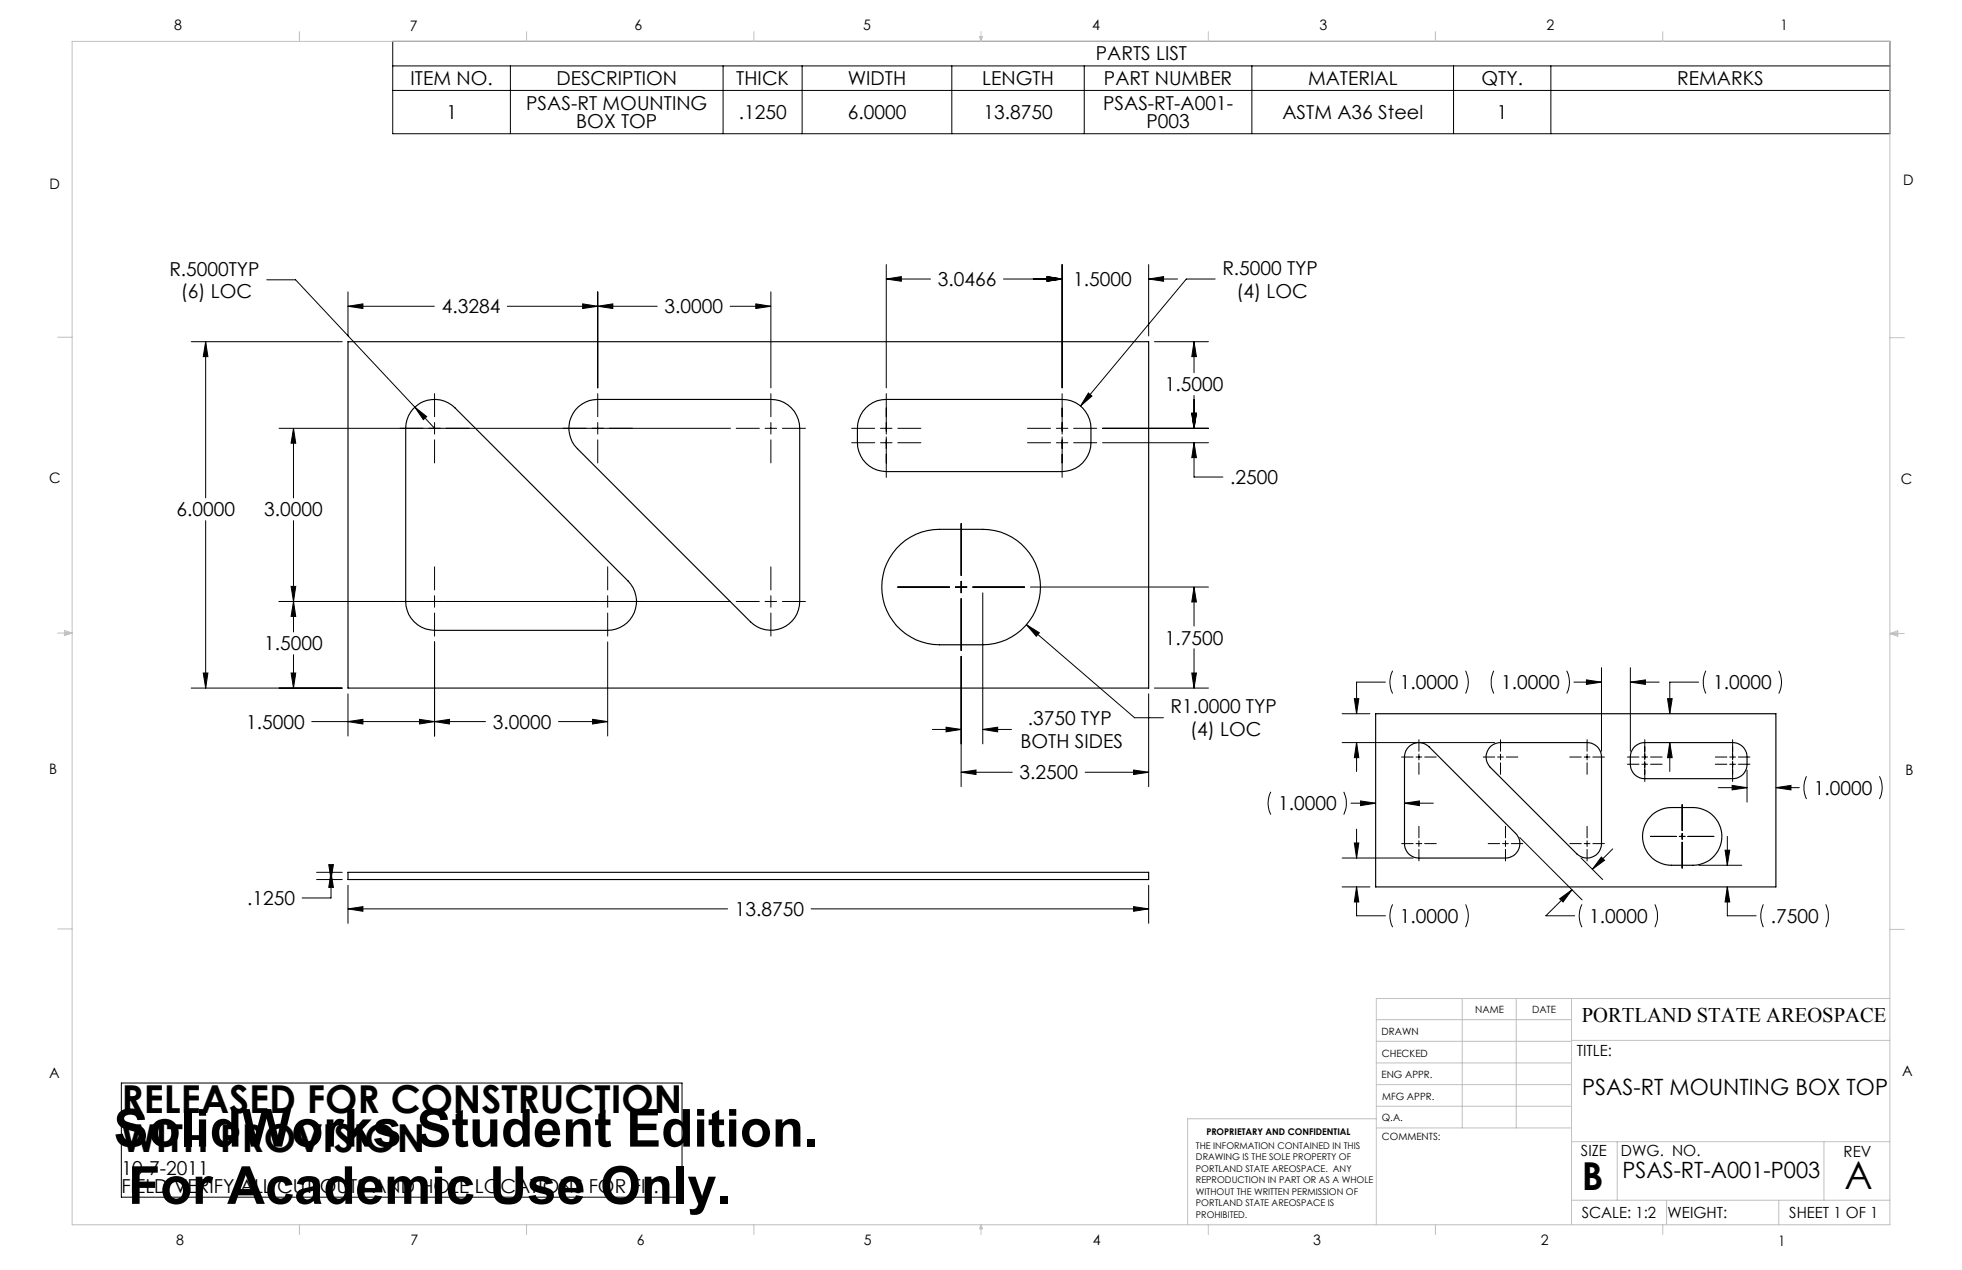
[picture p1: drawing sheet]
<svg xmlns="http://www.w3.org/2000/svg" width="432mm" height="279mm" viewBox="0 0 432 279" stroke-linecap="round" stroke-linejoin="round" font-family="sans-serif">
<g fill="none" stroke="#000" stroke-width=".22">
<path d="M86.4 9.1h329.5v20.3h-329.5zM86.4 14.5h329.5M86.4 19.9h329.5M112.3 14.5v14.9M159.1 14.5v14.9M176.5 14.5v14.9M209.5 14.5v14.9M238.6 14.5v14.9M275.5 14.5v14.9M319.9 14.5v14.9M341.3 14.5v14.9M195.1 58.2v27.1"/>
<path d="M233.8 58.2v27.1M252.8 58.2v15.7M42.1 75.2h33.2M45.3 75.2l.5 3.3h-1.1zM45.3 75.2v34.3M58.7 61.6h6.4l26.2 28M76.6 67.4l3.3-.5v1zM76.6 64.2v9.7M76.6 67.4h19M111.7 67.4h32.9M128.2 66.9l3.4 .5-3.4 .5zM131.6 67.4l3.3-.5v1z"/>
<path d="M131.6 64.2v21.1M160.7 67.4h9M166.3 66.9l3.4 .5-3.4 .5zM169.7 64.2v21.1M195.1 61.4l3.3-.5v1zM195.1 61.4h9.7M220.8 61.4h13M230.4 60.9l3.4 .5-3.4 .5zM252.8 61.4l3.3-.5v1zM252.8 61.4h6.4M254.1 75.2h11.9M262.8 75.2l.5 3.3h-1z"/>
<path d="M262.8 75.2v6.8M267.4 61.4h-6.3l-23.3 27.9M61.4 94.2h99.4M64.6 94.2l.5 3.3h-1zM64.6 94.2v15.3M91.3 89.6l2.6 2.1-.7 .6zM91.3 89.6l4.3 4.6M95.6 86.6v5.1M95.6 93v2.5M95.6 96.8v5M131.6 86.6v5.1M131.6 93v2.5"/>
<path d="M131.6 96.8v5M162 94.2h5.1M168.4 94.2h2.5M169.7 86.6v5.1M169.7 93v2.5M169.7 96.8v5M172.2 94.2h5.1M187.4 94.2h5.1M187.4 97.4h5.1M193.8 94.2h2.5M193.8 97.4h2.5M195.1 86.6v8.9"/>
<path d="M195.1 96.1v8.9M197.6 94.2h5.1M197.6 97.4h5.1M226.1 94.2h5.1M226.1 97.4h5.1M232.5 94.2h2.5M232.5 97.4h2.5M233.8 86.6v8.9M233.8 96.1v8.9M236.3 94.2h5.1M236.3 97.4h5.1M239.5 86.5l.8 .6-2.5 2.2z"/>
<path d="M242.6 94.2h23.4M242.6 97.4h23.4M262.3 90.9h1l-.5 3.3zM262.8 97.4l.5 3.3h-1zM262.8 97.4v7.6h6.3M262.8 87v7.2M45.3 114.5v36.9M64.6 114.5v24.5M211.5 115.2v11.4M61.4 132.3h99.4M64.1 129h1l-.5 3.3zM64.6 132.3l.5 3.3h-1z"/>
<path d="M95.6 124.7v5.1M95.6 131.1v2.5M95.6 134.9v5M133.7 124.7v5.1M133.7 131.1v2.5M133.7 134.9v5M162 132.3h5.1M168.4 132.3h2.5M169.7 124.7v5.1M169.7 131.1v2.5M169.7 134.9v5M172.2 132.3h5.1"/>
<path d="M197.6 129.2h11.4M210.3 129.2h2.5M211.5 127.9v2.5M211.5 131.7v11.4M214.1 129.2h11.4M216.3 130.4v33.3M225.9 137.4l2.8 1.8-.6 .8zM225.9 137.4l23.8 20.5h6.3M226.8 129.2h39.2M262.8 129.2l.5 3.2h-1zM262.8 129.2v8.5M42.1 151.4h33.2"/>
<path d="M44.7 148.1h1.1l-.5 3.3zM64.1 148.1h1l-.5 3.3zM64.6 144v7.4M68.6 158.8h38.3M76.6 158.8l3.3-.5v1zM76.6 152.6v9.3M92.3 158.3l3.3 .5-3.3 .5zM95.6 158.8l3.3-.5v1zM95.6 141.2v20.7M122.9 158.8h10.8M130.4 158.3l3.3 .5-3.3 .5zM133.7 141.2v20.7"/>
<path d="M208.2 160l3.3 .5-3.3 .5zM211.5 144.4v28.7M252.8 152.6v20.5M254.1 151.4h11.9M262.3 148.1h1l-.5 3.3zM262.8 142.7v8.7M295.4 157h6.1M298.1 153.7h.9l-.4 3.3zM304.9 150.1h-6.3v6.9M306.5 147.6l-.1 .3a5.5 5.5 0 0 0 .1 4.7M322.5 147.6l.2 .3a5.5 5.5 0 0 1-.2 4.7M328.8 147.6a5.8 5.8 0 0 0 0 5"/>
<path d="M344.8 147.6l.1 .3a5.5 5.5 0 0 1-.1 4.7M346.4 150.1h6.1M349.1 149.6l3.4 .5-3.4 .5zM352.5 146.9v18.4M358.8 150.1l3.3-.5v1zM358.8 150.1h6.4M358.8 146.9v18.4M367 153.7h1l-.5 3.3zM373.8 150.1h-6.3v6.9M375.4 147.6a5.8 5.8 0 0 0 0 5M391.5 147.6l.1 .3a5.5 5.5 0 0 1-.1 4.7M205.2 160.5h6.3"/>
<path d="M211.5 169.9l3.3-.5v1zM211.5 169.9h11.3M216.3 160.5l3.3-.5v1zM216.3 160.5h6.3M238.8 169.9h14M249.5 169.4l3.3 .5-3.3 .5zM279.7 174.2l-.2 .3a5.5 5.5 0 0 0 .2 4.7M295.4 163.4h33.6M295.7 174.2a5.8 5.8 0 0 1 0 5M297.3 176.7h5.5M298.6 163.4l.4 3.3h-.9zM298.6 163.4v6.3"/>
<path d="M299.4 176.2l3.4 .5-3.4 .5zM308.5 166.5h2.5M309.1 176.7l3.3-.5v1zM309.1 176.7h6.4M311.6 166.5h1.3M312.3 162.7v2.6M312.3 165.9v1.3M312.3 167.8v2.6M313.5 166.5h2.6M326.4 166.5h2.6M329.6 166.5h1.3M330.2 162.7v2.6"/>
<path d="M330.2 165.9v1.3M330.2 167.8v2.6M331.5 166.5h2.5M345.5 166.5h2.5M348.7 166.5h1.2M349.3 162.7v2.6M349.3 165.9v1.3M349.3 167.8v2.6M350.6 166.5h2.5M358.2 166.5h2.5M358.2 168.1h2.5M361.4 166.5h1.2"/>
<path d="M361.4 168.1h1.2M362 162.7v4.5M362 167.5v4.4M363.3 166.5h2.5M363.3 168.1h2.5M367.5 163.4l.5 3.3h-1zM367.5 163.4v6.3M370.2 177v5.7M377.5 166.5h2.5M377.5 168.1h2.5M378.1 173.3h6.4M380.7 166.5h1.3"/>
<path d="M380.7 168.1h1.3M381.2 172.8l3.3 .5-3.3 .5zM381.3 162.7v4.5M381.3 167.5v4.4M382.6 166.5h2.5M382.6 168.1h2.5M384.5 169.4v7.1M390.8 173.3l3.4-.5v1zM390.8 173.3h5.2M397.6 170.8a5.8 5.8 0 0 0 0 5M413.6 170.8l.2 .3a5.5 5.5 0 0 1-.2 4.7M69.7 191.9h5.6"/>
<path d="M69.7 193.5h5.6M72.4 190.2h1l-.6 3.3zM72.8 191.9l.6 3.3h-1zM72.8 191.9v5.7h-6.3M76.6 200l3.3-.5v1zM76.6 194.8v8.3M76.6 200h83.5M178.5 200h74.3M249.5 199.5l3.3 .5-3.3 .5zM252.8 194.8v8.3M295.4 195.1h6.1M295.4 188.8h15.6"/>
<path d="M298.1 185.5h.9l-.4 3.3zM298.6 195.1l.4 3.3h-.9zM298.6 195.1v6.4h6.3M298.6 182.4v6.4M306.5 199l-.1 .3a5.5 5.5 0 0 0 .1 4.7M308.5 185.6h2.5M311.6 185.6h1.3M312.3 181.8v2.5M312.3 185v1.2M312.3 186.9v2.5M313.5 185.6h2.6M322.5 199l.2 .3a5.5 5.5 0 0 1-.2 4.7"/>
<path d="M327.5 185.6h2.6M330.7 185.6h1.3M331.3 181.8v2.5M331.3 185v1.2M331.3 186.9v2.5M332.6 185.6h2.5M334.5 184.3l13.7 13.7M343.3 197.7l2.7-1.9-2 2.6zM345.5 185.6h2.5M346 195.8l-5.8 5.7h6.4M347.9 188.7l4.8 4.8M348.2 199l-.2 .3a5.5 5.5 0 0 0 .2 4.7"/>
<path d="M348.7 185.6h1.2M349.3 181.8v2.5M349.3 185v1.2M349.3 186.9v2.5M350.6 185.6h2.5M352.4 188.6l.7 .7-2.7 1.9zM354.9 186.8l-4.5 4.4M363.2 184h5.7M364.2 199a5.8 5.8 0 0 1 0 5M369.6 184h1.2M370.2 183.4v1.2M370.2 185.3v5.7"/>
<path d="M371.5 184h5.7M373.9 190.4h9.4M379.7 187h1l-.5 3.4zM380.2 195.1l.5 3.3h-1zM380.2 195.1v6.4h6.3M380.2 184v6.4M388.1 199a5.8 5.8 0 0 0 0 5M401.8 199a5.8 5.8 0 0 1 0 5M26.7 238.3h123.4v25.1h-123.4z"/>
</g>
<g fill="none" stroke="#c0c0c0" stroke-width=".22">
<path d="M15.9 9.1h400v260.4h-400zM65.9 6.9v2.2M115.9 6.9v2.2M165.9 6.9v2.2M215.6 8h.6l-.3 1.1zM215.7 8l.2 1.1M215.9 6.9v2.2M216 8l-.1 1.1M265.9 6.9v2.2M315.9 6.9v2.2M365.9 6.9v2.2M12.7 74.2h3.2"/>
<path d="M415.9 74.3h3.2M12.7 139.3h3.2M14.2 139.1l1.7 .2M14.2 138.7l1.7 .6-1.7 .5zM15.9 139.3l-1.7 .3M415.9 139.4h3.2M415.9 139.4l1.8-.6v1.2zM415.9 139.4l1.8 .3M417.7 139.2l-1.8 .2M12.7 204.4h3.2M321.8 219.7v28.4M333.7 219.7v28.4"/>
<path d="M345.9 219.7v49.8M415.9 204.5h3.2M415.9 219.7h-113v49.8M302.9 233.9h43M302.9 229.1h43M302.9 224.3h43M302.9 238.6h43M345.9 228.9h70M302.9 248.1h43M302.9 243.4h43M302.9 246.1h-41.5v23.4M345.9 251.2h70"/>
<path d="M355.9 251.2v12.9M401.4 251.2v12.9M65.9 269.5v2.1M115.9 269.5v2.1M165.9 269.5v2.1M215.9 269.5v2.1M215.9 269.5l.3 .8h-.6zM265.9 269.5v2.1M315.9 269.5v2.1M345.9 264.1h70M365.9 269.5v2.1M366.8 264.1v5.4"/>
<path d="M391.5 264.1v5.4"/>
</g>
<path d="M44.7 148.1h1.1l-.5 3.3zM45.3 75.2l.5 3.3h-1.1zM64.6 94.2l.5 3.3h-1zM64.1 129h1l-.5 3.3zM95.6 158.8l3.3-.5v1zM130.4 158.3l3.3 .5-3.3 .5zM92.3 158.3l3.3 .5-3.3 .5zM76.6 158.8l3.3-.5v1zM131.6 67.4l3.3-.5v1zM166.3 66.9l3.4 .5-3.4 .5zM76.6 67.4l3.3-.5v1zM128.2 66.9l3.4 .5-3.4 .5zM216.3 160.5l3.3-.5v1zM208.2 160l3.3 .5-3.3 .5zM64.6 132.3l.5 3.3h-1zM64.1 148.1h1l-.5 3.3zM262.3 90.9h1l-.5 3.3zM262.8 97.4l.5 3.3h-1zM262.8 75.2l.5 3.3h-1zM262.3 90.9h1l-.5 3.3zM230.4 60.9l3.4 .5-3.4 .5zM195.1 61.4l3.3-.5v1zM252.8 61.4l3.3-.5v1zM230.4 60.9l3.4 .5-3.4 .5zM262.8 129.2l.5 3.2h-1zM262.3 148.1h1l-.5 3.3zM249.5 169.4l3.3 .5-3.3 .5zM211.5 169.9l3.3-.5v1zM225.9 137.4l2.2 2.6 .6-.8zM239.5 86.5l-1.7 2.8 2.5-2.2zM91.3 89.6l1.9 2.7 .7-.6zM72.8 191.9l.6 3.3h-1zM72.4 190.2h1l-.6 3.3zM76.6 200l3.3-.5v1zM249.5 199.5l3.3 .5-3.3 .5zM298.6 195.1l.4 3.3h-.9zM298.1 185.5h.9l-.4 3.3zM309.1 176.7l3.3-.5v1zM299.4 176.2l3.4 .5-3.4 .5zM298.6 163.4l.4 3.3h-.9zM298.1 153.7h.9l-.4 3.3zM352.4 188.6l.7 .7-2.7 1.9zM343.3 197.7l2.7-1.9-2 2.6zM367 153.7h1l-.5 3.3zM367.5 163.4l.5 3.3h-1zM390.8 173.3l3.4-.5v1zM381.2 172.8l3.3 .5-3.3 .5zM358.8 150.1l3.3-.5v1zM349.1 149.6l3.4 .5-3.4 .5zM380.2 195.1l.5 3.3h-1zM379.7 187h1l-.5 3.4z" fill="#000"/>
<path d="M76.6 75.2h176.2v76.2h-176.2zM90.9 90a6.4 6.4 0 0 1 9.2-.3l38.1 38.1a6.4 6.4 0 0 1 1.4 6.9 6.4 6.4 0 0 1-5.9 4h-38.1a6.4 6.4 0 0 1-6.3-6.4v-38.1a6.5 6.5 0 0 1 1.6-4.2zM127.3 89.5a6.4 6.4 0 0 1 4.3-1.6h38.1a6.3 6.3 0 0 1 6.3 6.3v38.1a6.3 6.3 0 0 1-3.9 5.9 6.3 6.3 0 0 1-6.9-1.4l-38.1-38.1a6.3 6.3 0 0 1 .2-9.2zM190.6 89.7a6.1 6.1 0 0 1 4.5-1.8h38.7a6.3 6.3 0 0 1 6.3 6.3 9.9 9.9 0 0 1-.7 6.1 6.3 6.3 0 0 1-5.6 3.5h-38.7a6.4 6.4 0 0 1-6.4-6.4 10.2 10.2 0 0 1 .7-6.1zM197.3 120.7a12.7 12.7 0 0 1 9.5-4.2h9.5a12.7 12.7 0 0 1 12.7 12.7 12.7 12.7 0 0 1-12.7 12.7h-9.5a12.7 12.7 0 0 1-11.6-7.6 12.7 12.7 0 0 1 2.1-13.6zM302.8 157h88v38.1h-88zM309.9 164.4a3.1 3.1 0 0 1 4.6-.1l19.1 19a3.2 3.2 0 0 1 .7 3.5 3.2 3.2 0 0 1-3 2h-19a3.1 3.1 0 0 1-3.2-3.2v-19.1l.3-1.3zM328.1 164.2l1.2-.7 .9-.1h19.1a3.1 3.1 0 0 1 3.2 3.1v19.1a3.2 3.2 0 0 1-2 2.9 3.2 3.2 0 0 1-3.5-.6l-19-19.1a3.2 3.2 0 0 1 .1-4.6zM359.7 164.3l.4-.3a2.96 2.96 0 0 1 1.9-.6h19.3a3.1 3.1 0 0 1 3.2 3.1 4.2 4.2 0 0 1-.9 3.9l-.4 .3a2.96 2.96 0 0 1-1.9 .6h-19.3a3.1 3.1 0 0 1-3.2-3.2 4.2 4.2 0 0 1 .9-3.8zM363.6 179.3l1.1-.8 1.8-.7 1.3-.1h4.8a6.3 6.3 0 0 1 6.4 6.3 6.3 6.3 0 0 1-6.4 6.4h-4.8a6.4 6.4 0 0 1-5.9-4.1 6.4 6.4 0 0 1 1.7-7zM76.6 191.9h176.2v1.6h-176.2z" fill="none" stroke="#000" stroke-width=".25"/>
<g font-size="11.5">
<text x="25" y="252.3">SolidWorks Student Edition.</text>
<text x="28.2" y="264.9">For Academic Use Only.</text>
</g>
<g font-size="8.5">
<text x="26.7" y="244.9">RELEASED FOR CONSTRUCTION</text>
<text x="26.7" y="253.4">WITH PROVISION</text>
<text x="348.1" y="261.8">B</text>
<text x="405.9" y="261.6">A</text>
</g>
<g font-size="4.9">
<text x="348.2" y="241">PSAS-RT MOUNTING BOX TOP</text>
<text x="357.1" y="259.2">PSAS-RT-A001-P003</text>
</g>
<text font-size="4.6" x="348.1" y="224.8">PORTLAND STATE AREOSPACE</text>
<g font-size="4.2">
<text x="241.2" y="13.3">PARTS LIST</text>
<text x="90.4" y="18.7">ITEM NO.</text>
<text x="122.5" y="18.7">DESCRIPTION</text>
<text x="162.1" y="18.7">THICK</text>
<text x="186.6" y="18.7">WIDTH</text>
<text x="216.2" y="18.7">LENGTH</text>
<text x="243" y="18.7">PART NUMBER</text>
<text x="287.9" y="18.7">MATERIAL</text>
<text x="326" y="18.7">QTY.</text>
<text x="369.1" y="18.7">REMARKS</text>
<text x="98.2" y="26.1">1</text>
<text x="115.8" y="24.1">PSAS-RT MOUNTING</text>
<text x="126.8" y="28.2">BOX TOP</text>
<text x="162.6" y="26.1">.1250</text>
<text x="186.6" y="26.1">6.0000</text>
<text x="216.4" y="26.1">13.8750</text>
<text x="242.8" y="24.1">PSAS-RT-A001-</text>
<text x="252.3" y="28.2">P003</text>
<text x="282.2" y="26.1">ASTM A36 Steel</text>
<text x="329.5" y="26.1">1</text>
<text x="37.3" y="60.6">R.5000TYP</text>
<text x="39.8" y="65.6">(6) LOC</text>
<text x="206.4" y="62.9">3.0466</text>
<text x="236.2" y="62.9">1.5000</text>
<text x="269" y="60.4">R.5000 TYP</text>
<text x="272.1" y="65.5">(4) LOC</text>
<text x="97.2" y="68.9">4.3284</text>
<text x="146.2" y="68.9">3.0000</text>
<text x="256.4" y="86.1">1.5000</text>
<text x="270.7" y="106.5">.2500</text>
<text x="38.8" y="113.6">6.0000</text>
<text x="58.2" y="113.6">3.0000</text>
<text x="58.2" y="143.1">1.5000</text>
<text x="256.4" y="141.8">1.7500</text>
<text x="308.1" y="151.6">1.0000</text>
<text x="330.4" y="151.6">1.0000</text>
<text x="377" y="151.6">1.0000</text>
<text x="54.2" y="160.3">1.5000</text>
<text x="108.5" y="160.3">3.0000</text>
<text x="226.2" y="159.5">.3750 TYP</text>
<text x="257.6" y="157">R1.0000 TYP</text>
<text x="261.9" y="162">(4) LOC</text>
<text x="224.6" y="164.6">BOTH SIDES</text>
<text x="224.4" y="171.5">3.2500</text>
<text x="281.3" y="178.3">1.0000</text>
<text x="399.2" y="174.9">1.0000</text>
<text x="54.4" y="199.1">.1250</text>
<text x="161.7" y="201.6">13.8750</text>
<text x="308.1" y="203.1">1.0000</text>
<text x="349.7" y="203.1">1.0000</text>
<text x="389.7" y="203.1">.7500</text>
<text x="26.7" y="258.4">10-7-2011</text>
<text x="26.7" y="262.5">FIELD VERIFY ALL CUT-OUTS AND HOLE LOCATIONS FOR FIT.</text>
</g>
<g font-size="3.4">
<text x="347.1" y="232.3">TITLE:</text>
<text x="347.9" y="254.3">SIZE</text>
<text x="356.7" y="254.4">DWG. NO.</text>
<text x="405.7" y="254.5">REV</text>
<text x="348.1" y="267.9">SCALE: 1:2</text>
<text x="367" y="268">WEIGHT:</text>
<text x="393.8" y="267.9">SHEET 1 OF 1</text>
</g>
<g font-size="3.2">
<text x="38.3" y="6.7">8</text>
<text x="90.2" y="6.7">7</text>
<text x="139.7" y="6.5">6</text>
<text x="190" y="6.5">5</text>
<text x="240.4" y="6.5">4</text>
<text x="290.4" y="6.7">3</text>
<text x="340.4" y="6.5">2</text>
<text x="391.9" y="6.7">1</text>
<text x="10.9" y="41.6">D</text>
<text x="418.9" y="40.7">D</text>
<text x="10.9" y="106.3">C</text>
<text x="418.4" y="106.4">C</text>
<text x="10.8" y="170.2">B</text>
<text x="419.4" y="170.6">B</text>
<text x="10.8" y="237.2">A</text>
<text x="418.6" y="236.8">A</text>
<text x="38.8" y="273.8">8</text>
<text x="90.4" y="273.8">7</text>
<text x="140.2" y="273.8">6</text>
<text x="190.1" y="273.9">5</text>
<text x="240.5" y="273.8">4</text>
<text x="289" y="273.9">3</text>
<text x="339.1" y="273.8">2</text>
<text x="391.4" y="274.1">1</text>
</g>
<g font-size="2.2">
<text x="304.1" y="227.7">DRAWN</text>
<text x="324.7" y="222.9">NAME</text>
<text x="337.2" y="222.9">DATE</text>
<text x="304.1" y="232.6">CHECKED</text>
<text x="304" y="237.2">ENG APPR.</text>
<text x="304.2" y="241.9">MFG APPR.</text>
<text x="304.1" y="246.7">Q.A.</text>
<text x="304.1" y="250.9">COMMENTS:</text>
</g>
<g font-size="2">
<text x="265.5" y="249.6">PROPRIETARY AND CONFIDENTIAL</text>
<text x="263.2" y="252.8">THE INFORMATION CONTAINED IN THIS</text>
<text x="263.2" y="255.3">DRAWING IS THE SOLE PROPERTY OF</text>
<text x="263.2" y="257.8">PORTLAND STATE AREOSPACE. ANY</text>
<text x="263.2" y="260.4">REPRODUCTION IN PART OR AS A WHOLE</text>
<text x="263.2" y="262.9">WITHOUT THE WRITTEN PERMISSION OF</text>
<text x="263.2" y="265.4">PORTLAND STATE AREOSPACE IS</text>
<text x="263.2" y="267.9">PROHIBITED.</text>
</g>
</svg>
